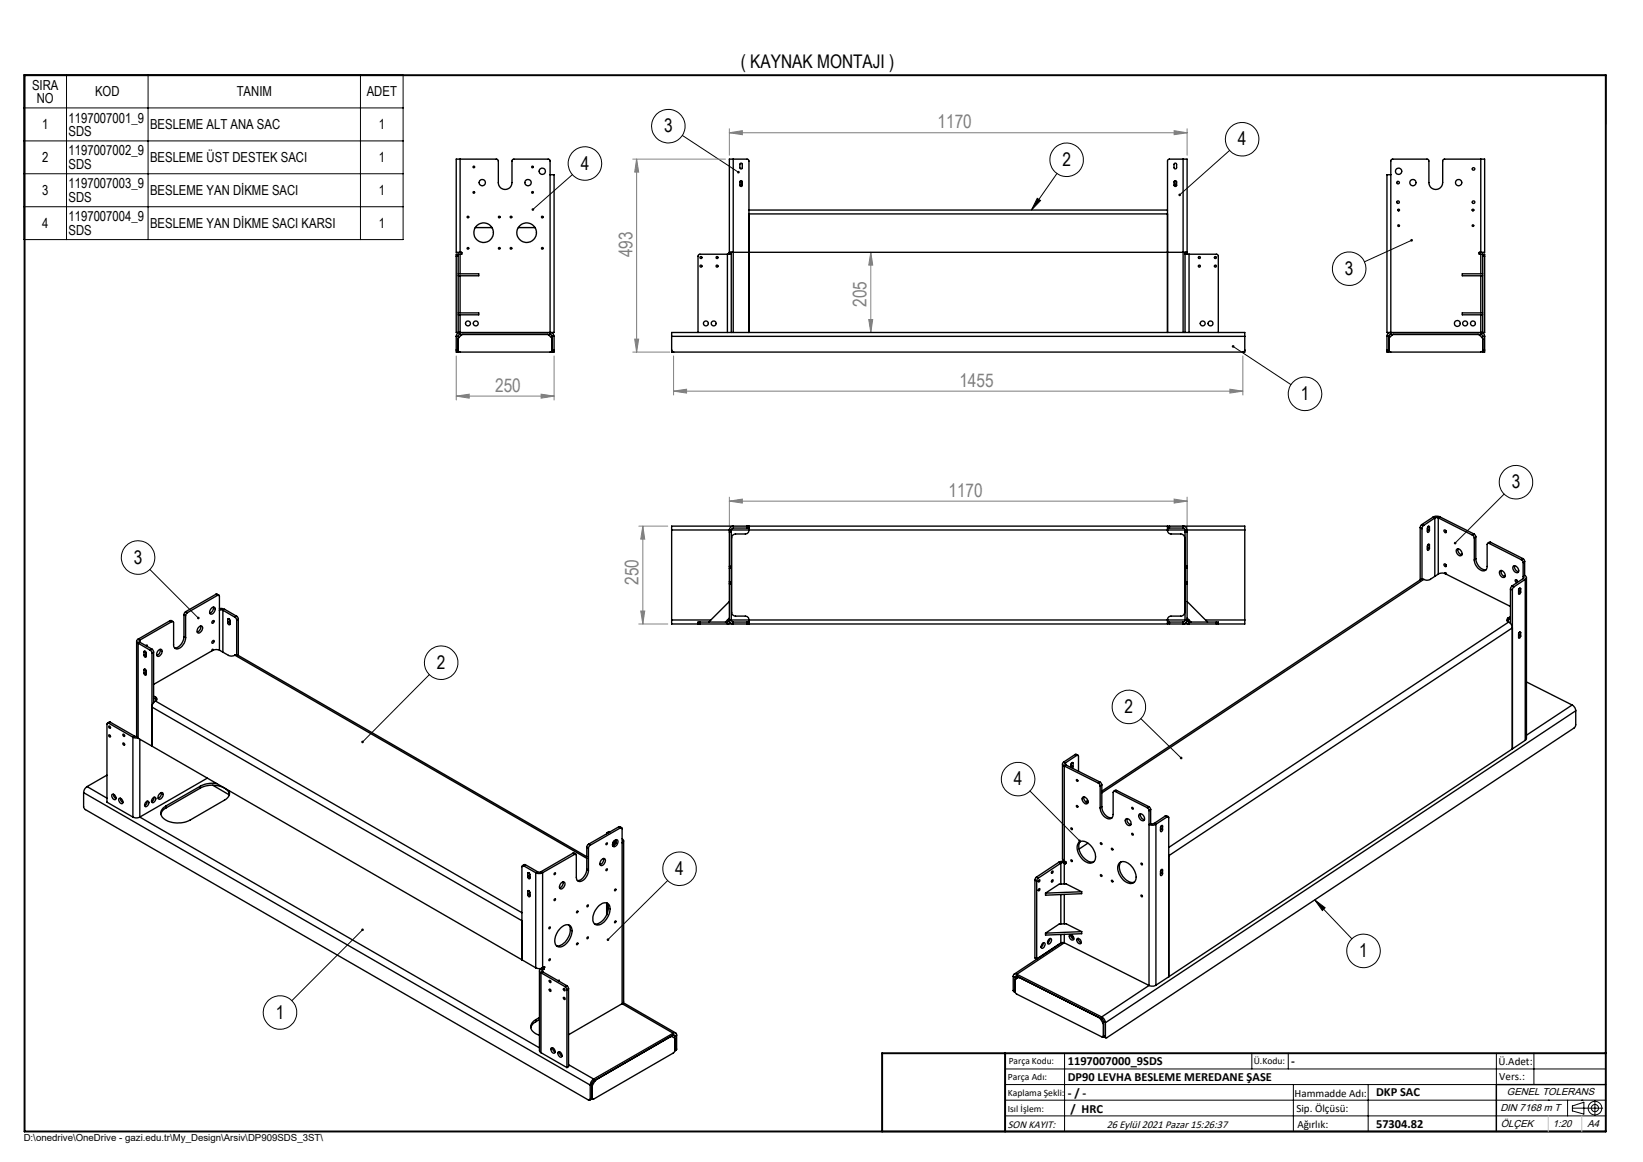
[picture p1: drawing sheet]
<svg xmlns="http://www.w3.org/2000/svg" width="420mm" height="297mm" viewBox="0 0 420 297" stroke-linecap="round" stroke-linejoin="round" font-family="sans-serif">
<g fill="none" stroke="#000" stroke-width=".26">
<path d="M6.1 19.1h96.9v42.1h-96.9zM17 19.1v42.1M37.9 19.1v42.1M92.1 19.1v42.1M350.2 19.2h60.3v12.6M6.1 27.6h96.9M6.1 36h96.9M174.4 34.6l14.4 9.4M314.3 38.4l-12.7 11.4M6.1 44.4h96.9M6.1 52.8h96.9M146.3 44.6l-10.1 8.9"/>
<path d="M265.1 50.7l.9 .6-2.3 2.4zM270.2 44.3l-6.5 9.4M360.9 61.4l-12.1 5.5M315.2 88.5l14.8 9.8M384.5 126.3l-12.5 12.5M38.3 145.6l12.4 12.4M109.7 172.4l-17 17.2M291.6 183.7l10.3 10M263.3 202.2l12.7 12.7M92.7 237.7l-18.1 18.1M170.7 225.1l-15.3 15.1M336.1 230l9.5 10"/>
<path d="M336.1 230l2.6 2-.7 .7zM256.9 273.2h153.6M256.9 277.2h153.6M272.1 269.2v20M320 269.2v4M329.3 269.2v4M330.6 277.2v12M349.7 277.2v12M382.5 269.2v20M392.1 269.2v8M256.9 281.2h153.6M256.9 285.2h153.6"/>
<path d="M395.8 281.2h.1M400.7 281.2v4M402 283.2h7.7M402 282.7l2.9-1v3.1l-2.9-.9zM404.4 281.2h.1M407.7 281.3v3.8"/>
<circle cx="170.8" cy="32.3" r="4.3"/>
<circle cx="317.5" cy="35.6" r="4.3"/>
<circle cx="149.5" cy="41.8" r="4.3"/>
<circle cx="272.7" cy="40.8" r="4.3"/>
<circle cx="344.9" cy="68.7" r="4.3"/>
<circle cx="333.6" cy="100.7" r="4.3"/>
<circle cx="387.5" cy="123.2" r="4.3"/>
<circle cx="35.3" cy="142.5" r="4.3"/>
<circle cx="112.8" cy="169.4" r="4.3"/>
<circle cx="260.3" cy="199.1" r="4.3"/>
<circle cx="288.6" cy="180.7" r="4.3"/>
<circle cx="173.7" cy="222" r="4.3"/>
<circle cx="71.6" cy="258.8" r="4.3"/>
<circle cx="348.5" cy="243" r="4.3"/>
<circle cx="407.7" cy="283.2" r=".93"/>
<circle cx="407.7" cy="283.2" r="1.74"/>
</g>
<g fill="none" stroke="#808080" stroke-width=".26">
<path d="M186.4 33.9l3.4-.5v1zM186.4 32.9v6.8M186.4 33.9h117.1M300.1 33.4l3.4 .5-3.4 .5zM303.5 32.9v6.8M161.7 40.7h23.8M162.7 40.7l.6 3.3h-1.1zM162.7 40.7v49.3M222.6 64.5l.5 3.3h-1zM222.6 64.5v20.5M116.6 91v11.2M141.6 91v11.2"/>
<path d="M161.7 90h9.5M162.2 86.7h1.1l-.6 3.3zM172.2 100l3.3-.5v1zM172.2 91v10M172.2 100h145.5M222.1 81.7h1l-.5 3.3zM314.4 99.5l3.3 .5-3.3 .5zM317.7 91v10M116.6 101.2l3.3-.5v1.1zM116.6 101.2h25M138.3 100.7l3.3 .5-3.3 .6zM163.3 134.5h7.4"/>
<path d="M164.3 134.5l.5 3.3h-1zM164.3 134.5v25M186.4 128.1l3.4-.5v1zM186.4 127.1v7.4M186.4 128.1h117.1M300.1 127.6l3.4 .5-3.4 .5zM303.5 127.1v7.9M163.3 159.5h7.4M163.8 156.2h1l-.5 3.3z"/>
</g>
<path d="M410.5 277.2h-28v12M225.5 289.2h185" fill="none" stroke="#000" stroke-width=".35"/>
<path d="M6.3 19.2h404.2v270h-404.2zM256.9 269.2v20M410.5 269.2h-185v20" fill="none" stroke="#000" stroke-width=".5"/>
<path d="M392.1 281.2h.1M395.8 285.2v4M404.4 285.2v4" fill="none" stroke="#c0c0c0" stroke-width=".26"/>
<path d="M155.2 240v.4l.2-.2-.2 .2a.34 .34 0 0 0 .5 0 .34 .34 0 0 0-.1-.5 .34 .34 0 0 0-.4 .1zM50.5 157.7l-.1 .4 .5 .2-.2-.3 .2 .2 .1-.4zM92.4 237.5a.34 .34 0 0 0 .1 .4 .34 .34 0 0 0 .4 0 .34 .34 0 0 0 0-.5l-.2 .3 .2-.3zM92.4 189.4v.4l.3-.2-.3 .3a.35 .35 0 0 0 .5 0 .35 .35 0 0 0 0-.5 .35 .35 0 0 0-.5 0zM275.7 214.7l.1 .5h.4l-.2-.3 .3 .2-.1-.5zM371.7 138.6v.5l.3-.3-.3 .3a.34 .34 0 0 0 .5 0 .34 .34 0 0 0 0-.5 .34 .34 0 0 0-.5 0zM336.1 230l2.6 2-.7 .7zM301.7 193.5v.5h.5l-.3-.3 .3 .3-.1-.5zM301.3 49.6v.5l.3-.3-.3 .3a.35 .35 0 0 0 .5 0 .35 .35 0 0 0 0-.5 .35 .35 0 0 0-.5 0zM188.6 43.7l-.1 .6h.5l-.2-.3 .3 .2-.1-.5zM314.9 88.4a.33 .33 0 0 0 .2 .5 .33 .33 0 0 0 .4-.4 .33 .33 0 0 0-.5-.2l.2 .2zM265.1 50.7l.9 .6-2.3 2.4zM360.6 61.1a.34 .34 0 0 0 0 .5 .34 .34 0 0 0 .4 .1 .34 .34 0 0 0 .2-.4l-.3 .1 .3-.1-.3-.2zM135.9 53.4l.1 .4 .2-.3-.2 .3a.35 .35 0 0 0 .5 0 .35 .35 0 0 0-.1-.5 .35 .35 0 0 0-.5 .1z" fill="#000"/>
<g fill="#808080">
<path d="M172.2 100l3.3-.5v1zM314.4 99.5l3.3 .5-3.3 .5zM186.4 33.9l3.4-.5v1zM300.1 33.4l3.4 .5-3.4 .5zM186.4 128.1l3.4-.5v1zM300.1 127.6l3.4 .5-3.4 .5z"/>
<path d="M116.6 101.2l3.3-.5v1.1zM138.3 100.7l3.3 .5-3.3 .6z"/>
<path d="M162.2 86.7h1.1l-.6 3.3zM162.7 40.7l.6 3.3h-1.1z"/>
<path d="M163.8 156.2h1l-.5 3.3zM164.3 134.5l.5 3.3h-1z"/>
<path d="M222.6 64.5l.5 3.3h-1zM222.1 81.7h1l-.5 3.3z"/>
</g>
<g fill="none" stroke="#000" stroke-width=".35">
<path d="M117.6 40.7h9.5l.3 .5v5.5a1.75 1.75 0 0 0 1.7 1.7 1.75 1.75 0 0 0 1.8-1.7v-5.6l.2-.4h9.1l.3 .2 .1 44.6M117.6 40.7h-1v23.8h1M117.6 40.7v23.8M121.5 58.2h4.3M132.5 58.2h4.3M140.6 44.7h1v40.3h-1M187.4 40.7h3.6l.5 .4v43.9M187.4 40.7h-1v23.8M187.4 40.7v44.3M189.2 46.3l.3-.1 .3 .2v.9a.32 .32 0 0 1-.4 .4 .32 .32 0 0 1-.3-.4zM189.2 41.8l.3-.1 .3 .2v1a.32 .32 0 0 1-.4 .3 .32 .32 0 0 1-.3-.3zM189.5 46.2v1l-.4 .2"/>
<path d="M191.5 54.7h106.9M191.5 53.7h106.9M300.3 46.2l.4 .1 .1 1a.34 .34 0 0 1-.4 .4 .34 .34 0 0 1-.3-.4v-.8zM300.3 41.7l.4 .1 .1 1.1a.34 .34 0 0 1-.4 .3 .34 .34 0 0 1-.3-.3v-.9zM300.4 46.2v.9l.4 .3M302.4 40.7h-3.6l-.4 .4v43.9M302.4 40.7h1.1v23.8M302.4 40.7v44.3M355.5 44.7h-1v40.3h1M357.3 53.7h.2M357.5 53.7h.3M357.5 53.7v.2"/>
<path d="M376.3 53.7h.4M376.5 53.7v.2M378.5 40.7h-9.5l-.2 .4v5.6a1.76 1.76 0 0 1-1.8 1.7 1.76 1.76 0 0 1-1.7-1.7v-5.6l-.2-.4h-9.2l-.3 .2-.1 44.6M378.5 40.7h1v23.8h-1M378.5 40.7v23.8M116.6 65.5v19.5h.5M116.6 65.5h.5M117.1 65v.5M117.1 65h-.5v.5M117.1 65h.5M117.1 80h5.3v.5h-5.3M117.1 70h5.3v.5h-5.3"/>
<path d="M117.1 65.5v19.5M117.6 64.5h.4l.1 .2-.1 .3h-.4M117.6 65v5M117.6 70.5v9.5M185.9 65h-7l-.4 .3-.1 19.7M185.9 65h1M185.9 65v20M186.4 64.5h117.1M186.4 64.5v.4M186.4 64.5h.5M186.4 64.9h.5M186.4 64.9v.1"/>
<path d="M186.9 64.5v.4M186.9 64.5h.1M186.9 64.9v20.1M302.9 65h1.1M302.9 64.5v.4M302.9 64.5h.1M302.9 64.9v20.1M302.9 64.5h.6M302.9 64.9h.6M303.5 64.5v.4M303.5 64.9v.1M304 65h7l.4 .4v19.6"/>
<path d="M304 65v20M378.5 65h.5M378.5 64.5l-.5 .2 .2 .3h.3M378.5 65v5M378.5 70.5v9.5M379 65v.5M379 65h.5v.5M379 65.5v19.5M379 65.5h.5M379 70h-5.2v.5h5.2M379 80h-5.2v.5h5.2M379.5 65.5v19.5h-.5"/>
<path d="M116.6 89.5v.5h.5v-.5M116.6 86h.5M116.6 89.5h.5M116.6 86v3.5M117.1 85h.5M117.1 89.5l.1 .2 .4 .3h23l.4-.3 .1-.2M117.1 86v3.5M117.6 85.5h-.3l-.2 .5M117.6 85a.96 .96 0 0 0-1 1M117.6 85h23M117.6 85.5h23M117.6 80.5v5"/>
<path d="M118.3 85.5h-.3l-.9 1.2M139.9 85.5l.4 .1 .8 1.1M140.6 85a1.02 1.02 0 0 1 1 1M140.6 85.5h.3l.2 .5M141.1 89.5v.5h.5v-.5M141.1 86h.5M141.1 89.5h.5M141.1 86v3.5M141.6 86v3.5M171.7 89.5l.1 .2 .4 .3M171.7 89.5v.5h146.5v-.5M171.7 86h146.5"/>
<path d="M171.7 86v3.5M185.9 85h1M185.9 85h-14.2v1M186.9 85h116M302.9 85h1.1M304 85h14.2v1M318.2 89.5l-.1 .3-.4 .2M318.2 86v3.5M354.5 89.5v.5h.5v-.5M354.5 86h.5M354.5 86v3.5M354.5 89.5h.5"/>
<path d="M355 89.5l.1 .2 .4 .3h23l.5-.3v-.2M355 86v3.5M355.5 85a.96 .96 0 0 0-1 1M355.5 85.5l-.4 .2-.1 .3M355.5 85h23M355.5 85.5h23M356.2 85.5l-1.1 .9-.1 .3M377.8 85.5l1.1 .9 .1 .3M378.5 85h.5M378.5 85a.96 .96 0 0 1 1 1M378.5 85.5l.5 .2v.3M378.5 80.5v5"/>
<path d="M379 89.5v.5h.5v-.5M379 86h.5M379 86v3.5M379 89.5h.5M379.5 86v3.5M171.7 135.5v23M171.7 135.5h146.5M186.4 136v8.7M186.4 136h.5M186.9 136v8.7M187.4 134.5a1.28 1.28 0 0 0-1 1.5M191 135h-3.6a.8 .8 0 0 0-.5 1"/>
<path d="M191 134.5h.5M191 135h.5M191 134.5h-19.3v1M191 134.5v.5M191.5 135v.3a.97 .97 0 0 1-1 1.2h-2.5a.96 .96 0 0 0-1 1v19a.96 .96 0 0 0 1 1h2.5a1.12 1.12 0 0 1 1 1.5M191.5 134.5v.5M191.5 134.5h107M298.5 135h.4M298.5 134.5h.4M298.5 135v.3a.97 .97 0 0 0 .8 1.2h2.5a1.02 1.02 0 0 1 1.1 1v19a1.02 1.02 0 0 1-1.1 1h-2.5a1.13 1.13 0 0 0-.8 1.5M298.5 134.5v.5M298.9 134.5h19.3v1"/>
<path d="M298.9 134.5v.5M298.9 135h3.5M302.4 135v-.5a1.27 1.27 0 0 1 1.1 1.5M302.4 135a.8 .8 0 0 1 .5 1M302.9 136v8.7M302.9 136h.6M303.5 136v8.7M318.2 135.5v23M363 134.9l.5 .2M363 134.9v13.3M363.4 134.1l-.4 .8M363.4 134.1l.5 .2"/>
<path d="M363.5 135.1v12.9M363.9 134.3l-.4 .8M364.9 135.3v.3M364.9 139.9v.3M364.9 135.3l.5 .2M364.9 134.8v.5M364.9 139.4v.5M364.9 139.9l.5 .2M365.1 134.5l.3 .2M365.1 139.1l.3 .2M365.4 139.3v-.1a.37 .37 0 0 0-.4 0 .37 .37 0 0 0-.1 .4v1a.35 .35 0 0 0 .4-.1 .35 .35 0 0 0 .1-.4M365.4 134.7v-.1a.37 .37 0 0 0-.4 0 .37 .37 0 0 0-.1 .4v1a.35 .35 0 0 0 .4-.1 .35 .35 0 0 0 .1-.4"/>
<path d="M365.4 134.7v.8M365.4 139.3v.8M366.3 132.2l.5 .2M366.3 132.2l-2.9 1.9M366.8 132.4l-2.9 1.9M366.8 132.4v14.9M367.7 132.4h-.9M367.7 132.4l8.7 4.4M367.7 132.4v14.4M368.1 132.1a1.93 1.93 0 0 0-1.8 .1M368.1 132.1l-.4 .3M368.1 132.1l8.7 4.4"/>
<path d="M369.1 135.5a.38 .38 0 0 1 .5 .2 .38 .38 0 0 1-.1 .5l-.4-.4zM369.6 135.6l.1 .1M376.4 136.8l.5 .7M376.8 136.5l.5 .7M376.8 136.5l-.4 .3M376.9 137.5v5.6M377.3 137.2l-.4 .3M377.3 137.2v5.6M380.6 138.9h-.3l-.1 .3v5.6a1.07 1.07 0 0 1-.7 1.1 1.07 1.07 0 0 1-1.2-.3 3.1 3.1 0 0 1-1.4-2.5M380.6 138.9l8.3 4.1M381 138.6l-.7 .3M381 138.6l-.4 .3"/>
<path d="M381 138.6l8.3 4.2M43.5 158.6h.3l.4 .3M43.5 158.6l-8.2 4.8M43.5 158.6l.4 .3M43.9 158.9h.3l.2 .3v5.6a.99 .99 0 0 0 .6 1 .99 .99 0 0 0 1.1-.3l.3-.2a3.2 3.2 0 0 0 1-2.3M43.9 158.9l-8.2 4.7M47 157.1l.4 .3M47 157.1v5.6M47.4 156.3l-.4 .8M47.4 157.4v5.6M47.4 156.3l.5 .3M47.9 156.6l-.5 .8"/>
<path d="M51.3 160a1.37 1.37 0 0 1-.9 1.5M54 155.5a.54 .54 0 0 1 .8-.3 .54 .54 0 0 1 .2 .8 .83 .83 0 0 1-.5 .8 .83 .83 0 0 1-.9-.1l.1-.7zM54.3 158.7l.2-.1a.34 .34 0 0 1 .2 .5 .34 .34 0 0 1-.5 .1zM54.5 155.2a1.45 1.45 0 0 1-.9 1.5M55.2 151.9l.2-.1 .6 .3M55.2 151.9l.4 .2M55.2 151.9l-7.8 4.4M55.6 152.1h.4l.1 .3v13.8M55.6 152.1l-7.7 4.5M56.1 156h.9M56.1 155.5l1.3 .2 3.1 1.8M57 156l3 1.8"/>
<path d="M57 156v10.7M58.2 158.3v-.1a.38 .38 0 0 1 .5 0 .38 .38 0 0 1 .1 .4v1a.38 .38 0 0 1-.5 0 .38 .38 0 0 1-.1-.4M58.2 158.3v.9M58.5 158.1l-.3 .2M58.7 158.9l.1 .4M58.7 158.9l-.5 .3M58.7 158.3v.6M60 157.8l.5 .7M60.5 157.5l.4 .8M60.5 158.5v8.8M60.5 157.5l-.5 .3M60.9 158.3l-.4 .2"/>
<path d="M60.9 158.3v9.2M171.7 158.5v1h6.7M171.7 158.5h10M178.4 159.5h.5M178.9 159h-.5v.5M178.9 159.5h12.1M178.9 159h7M178.9 159v.5M185.9 159v.5l.8-.4M185.9 158.5h118.1M186.4 144.7v.5M186.4 148.7v.5"/>
<path d="M186.4 158.5a1.02 1.02 0 0 0 1 1v-.5M186.4 145.2v3.5M186.4 158.5v.2l-.5 .3M186.4 149.2v9.3M186.4 144.7h.5M186.4 145.2h.5M186.4 149.2h.5M186.4 148.7h.5M186.4 153.7l-5.2 5.3M186.4 158l-.9 1M186.9 144.7v.5M186.9 148.7v.5"/>
<path d="M186.9 149.2v9.3l.2 .3 .3 .2M186.9 145.2v3.5M187.4 159h3.6M191 159h.5M191 159.5h.5M191 159v.5M191.5 159v.5M191.5 159.5h107M298.5 159.5h.4M298.5 159h.4M298.5 159v.5M298.9 159.5h12"/>
<path d="M298.9 159v.5M298.9 159h3.5M302.9 144.7v.5M302.9 148.7v.5M302.9 149.2v9.4l-.5 .4M302.9 145.2v3.5M302.9 144.7h.6M302.9 145.2h.6M302.9 149.2h.6M302.9 148.7h.6M303.5 144.7v.5M303.5 148.7v.5"/>
<path d="M303.5 158.5a1.09 1.09 0 0 1-1.1 1v-.5M303.5 145.2v3.5M303.5 158.5v.2l.5 .3M303.5 149.2v9.3M303.5 158l.9 1M303.5 153.7l5.2 5.3M304 159v.5l-.8-.4M304 159h6.9M308.2 158.5h10M310.9 159h.5v.5M310.9 159.5h.5M310.9 159v.5"/>
<path d="M318.2 158.5v1h-6.8M364 148.1h.1a1.59 1.59 0 0 0 1.6 0l2-1.4a1.95 1.95 0 0 1 1.8-.1l16.6 8.4M364 148.1h-.7l-81.6 54.1M364 148.1l-82.3 54.6M369.1 144.2a.38 .38 0 0 1 .5 .2 .38 .38 0 0 1-.1 .4l-.4-.3zM369.4 146.6v-.1a.25 .25 0 0 1 .3 0 .25 .25 0 0 1 0 .3M369.6 144.3l.1 .1M372.4 140.4a1.02 1.02 0 0 1 1.1 .4 1.02 1.02 0 0 1 0 1.2 1.16 1.16 0 0 1-1.1-1.6zM372.7 140.3a1.32 1.32 0 0 0 1 1.5M377.3 142.8a2.75 2.75 0 0 0 2.6 2.8M377.3 142.8l-.4 .3M383.5 145.9a1.1 1.1 0 0 1 1.1 .5 1.1 1.1 0 0 1-.1 1.2 1.16 1.16 0 0 1-1-1.7z"/>
<path d="M383.7 145.8a1.39 1.39 0 0 0 1 1.6M385.4 158a.54 .54 0 0 0-.2 .6 .54 .54 0 0 0 .5 .4M385.4 158.5l-.1 .2M385.4 158v.5M385.7 159a1.87 1.87 0 0 1 .9 1.5l-87.8 58.2M385.7 159l-86.9 57.6M386.1 157.6l-.7 .4M386.1 158.1l-.7 .4M386.1 150.6l.5 .2M386.1 150.6v8.7M386.5 149.8l-.4 .8M386.5 149.8l.5 .2"/>
<path d="M386.6 150.8v40.6M386.8 144.7a1.04 1.04 0 0 1 1.2 .4 1.04 1.04 0 0 1-.1 1.3 1.2 1.2 0 0 1-1.1-1.7zM387 150l-.4 .8M387.2 144.6l-.1 .1a1.34 1.34 0 0 0 1.1 1.4M387.3 148.2a.36 .36 0 0 1 .5 .2 .36 .36 0 0 1-.1 .5l-.4-.3zM387.8 148.3v.1M388.2 151.1v.3M388.2 151.1l.5 .2M388.2 150.6v.5M388.4 150.4l.3 .1M388.7 150.5v-.1a.35 .35 0 0 0-.4 0 .35 .35 0 0 0-.1 .4v1a.37 .37 0 0 0 .4 0 .37 .37 0 0 0 .1-.5M388.7 150.5v.8"/>
<path d="M388.9 143l.5 .8M389.3 142.8l.3 .3 .1 .4M389.3 142.8l-.4 .2M389.4 143.8v4.1M389.7 147.1l-.3 .3 .2 .2-.1 .2-3 2M389.7 147.1a.54 .54 0 0 1 .5 .4 .54 .54 0 0 1-.3 .6M389.7 143.5l-.3 .3M389.7 143.5v3.6M389.9 148.1v41.1M389.9 148.1l-2.9 1.9M390.2 147.6v41.2l-.3 .4M34.9 163.9v24.3l.4 .5"/>
<path d="M35.3 163.4a.53 .53 0 0 0-.4 .5 .53 .53 0 0 0 .4 .5M35.3 164.4v24.3M35.3 164.4l3.1 1.8M35.3 163.4l.4 .2M35.7 163.6l-.1 .2 .1 .3M35.7 164.1l-.4 .3M35.7 164.1l3.1 1.8M35.7 163.6v.5M36.8 171.2v-.1a.38 .38 0 0 1 .4 0 .38 .38 0 0 1 .2 .4v1a.4 .4 0 0 1-.5 0 .4 .4 0 0 1-.1-.5M36.8 166.6v-.1a.38 .38 0 0 1 .4 0 .38 .38 0 0 1 .2 .4v1a.37 .37 0 0 1-.5 0 .37 .37 0 0 1-.1-.4M36.8 166.6v.9M36.8 171.2v.8"/>
<path d="M37.1 166.4l-.3 .2M37.1 171l-.3 .2M37.2 167.2l.2 .4M37.2 171.8l.2 .4M37.2 167.2l-.4 .3M37.2 166.6v.6M37.2 171.2v.6M37.2 171.8l-.4 .2M37.3 165a.23 .23 0 0 1 .3-.1 .23 .23 0 0 1 0 .3M38.4 166.2l.4 .7M38.8 165.9l.5 .8M38.8 166.9v23.8"/>
<path d="M38.8 165.9l-.4 .3M39.3 177.9l.5 .3M39.3 178.4l.5 .3M39.3 166.7l-.5 .2M39.3 166.7v12.9M39.7 179.2a1.91 1.91 0 0 0-.9 1.5l94.6 54.6M39.7 179.2l93.7 54.1M39.8 178.2a.5 .5 0 0 1 .3 .5 .5 .5 0 0 1-.4 .5M39.8 178.7l.2 .2M39.8 178.2v.5M40.5 166.3a.55 .55 0 0 1 .8-.3 .55 .55 0 0 1 .1 .8 .81 .81 0 0 1-.4 .8 .81 .81 0 0 1-.9-.1v-.5zM41 166v.1a1.38 1.38 0 0 1-.9 1.4"/>
<path d="M47 162.7a2.96 2.96 0 0 1-2.4 2.9M47 162.7l.4 .3M50.7 160.4a.61 .61 0 0 1 .9-.3 .61 .61 0 0 1 0 1 .87 .87 0 0 1-1.1 .6l-.1-.7zM54.3 163.8l.2-.1a.35 .35 0 0 1 .2 .5 .35 .35 0 0 1-.5 .1zM54.5 166.2v-.1a.23 .23 0 0 0-.3-.1 .23 .23 0 0 0 0 .4M60 167.5a1.59 1.59 0 0 1-1.6 0l-2.2-1.3a1.94 1.94 0 0 0-1.8 0l-15.1 8.7M60 167.5l.7-.1 89.3 51.6M60 167.5l90 51.9M388.2 162.3v.3M388.2 161.8v.5M388.2 162.3l.5 .3M388.4 161.6l.3 .1"/>
<path d="M388.7 161.7v-.1a.37 .37 0 0 0-.4 .1 .37 .37 0 0 0-.1 .4v.9a.36 .36 0 0 0 .4 0 .36 .36 0 0 0 .1-.4M388.7 161.7v.9M390.2 174.3l11.7 5.9M27.3 198.1l-5 2.9M27.8 184.9l-.3-.1-.2 .2v20l6.7 3.8M27.8 187.9h.2l.3 .3a.3 .3 0 0 1-.5 .1 .3 .3 0 0 1 0-.4zM27.8 185.6a.27 .27 0 0 1 .4 .1 .27 .27 0 0 1-.3 .4zM27.8 184.9l6.2 3.5M28.2 184.6l-.2-.1-.5 .3M28.2 184.6l-.4 .3M28.2 184.6l6.2 3.6M31.4 187.7h.2a.27 .27 0 0 1 .3 .2 .27 .27 0 0 1-.3 .3z"/>
<path d="M34 188.4l1.2 .2M34 188.4v20.4M34.4 188.2l.6 .1M34.4 188.2l-.4 .2M35.3 188.7l3.5 2M35.7 188.9v19.9M38.8 190.7l98.1 56.7M53 198.9l-17.3 9.9M271.6 195.2v24.4l.5 .5M271.9 194.8a.54 .54 0 0 0-.3 .5 .54 .54 0 0 0 .5 .5M271.9 194.8l.5 .2M272.1 195.8v24.3"/>
<path d="M272.1 195.8l8.7 4.4M272.4 195l-.2 .3 .3 .2M272.4 195v.5M272.5 195.5l8.7 4.4M272.5 195.5l-.4 .3M273.8 195.7v.3M273.8 195.7l.5 .2M273.8 195.2v.5M274 194.9l.3 .2M274.3 195.9l-.2 .5M274.3 195.1v-.1a.4 .4 0 0 0-.5 .4v.8M274.3 195.1v.8"/>
<path d="M274.8 192.9l.8 .1M274.8 192.9l-2.9 1.9M274.8 192.9l.5 .2M275.3 193.1h.3l.1 .2v3.8M275.3 193.1l-2.9 1.9M281.2 199.9l.5 .7M281.2 199.9l-.4 .3M386.6 191.4l-87.8 58.3M389.9 189.2l-3.3 2.2M401.9 180.2a1.73 1.73 0 0 1 .9 1.5M401.9 180.2l-11.7 7.7M402.8 181.7v3.6l-.4 .8-119.4 79.1-.3 .1-.1-.3"/>
<path d="M402.8 181.7l-120.2 79.7M21.4 202.6v3.7l.4 .6 128.6 74.3h.4l.1-.3M21.4 202.6l129.5 74.8M22.3 201a1.91 1.91 0 0 0-.9 1.6M22.3 201l5 3M28.6 203.1a.8 .8 0 0 1 .9 .3 .8 .8 0 0 1-.1 1 1 1 0 0 1-.8-1.3zM29 203l.1 .6 .6 .5M30.4 204.1a.8 .8 0 0 1 .9 .4 .8 .8 0 0 1-.1 .9 1.01 1.01 0 0 1-.8-1.3zM30.8 204a1.06 1.06 0 0 0 .6 1.1M34 208.8a1.94 1.94 0 0 0 1.7 0M35.7 208.8l102.2 59M37.4 204.9a.46 .46 0 0 1 .7 .1 .46 .46 0 0 1-.2 .7 .53 .53 0 0 1-.4 .4 .53 .53 0 0 1-.5-.2l.1-.6z"/>
<path d="M37.6 204.8a1.06 1.06 0 0 1-.6 1.1M39.1 204a.47 .47 0 0 1 .7-.1 .47 .47 0 0 1-.1 .7 .53 .53 0 0 1-.4 .5 .53 .53 0 0 1-.6-.2zM39.4 203.8a1.06 1.06 0 0 1-.7 1.1M41 202.7a.49 .49 0 0 1 .7 0 .49 .49 0 0 1 0 .7 .76 .76 0 0 1-.4 .7 .76 .76 0 0 1-.9-.1 1.23 1.23 0 0 1 .6-1.3zM41.2 202.6l.1 .3a1.36 1.36 0 0 1-.9 1.1M42.4 206.5l-.8 .6-.5 1M42.4 206v.5M51.2 201.4a6.1 6.1 0 0 1 7.3 1l.2 .6M51.2 200.9l-8.8 5.1M51.2 200.9v.5M51.2 201.4l-8.8 5.1M54.4 200.7l4.2 2.5"/>
<path d="M55.4 200.3h-.1a6.7 6.7 0 0 0-4.1 .6M58.6 202.1a1.93 1.93 0 0 1-1.2 2.4l-8.8 5.1a6.4 6.4 0 0 1-7.1-.7 1.86 1.86 0 0 1 .9-2.9M146.4 218.1l.4-.1 .4 .3M146.4 218.1l-8.1 4.7M146.4 218.1l.5 .3M146.9 218.4h.4v5.8a1.06 1.06 0 0 0 .8 1.1 1.06 1.06 0 0 0 1.2-.5l.2-.2a3.5 3.5 0 0 0 .9-2.2M146.9 218.4l-8.2 4.7M150 216.6l.4 .2M150 216.6v5.6M150.4 215.8l-.4 .8M150.4 216.8v5.6M150.4 215.8l.5 .2"/>
<path d="M150.9 216l-.5 .8M153.7 219.8a.58 .58 0 0 1 .9-.3 .58 .58 0 0 1 .1 .9 .73 .73 0 0 1-.5 .7 .73 .73 0 0 1-.8-.2zM154.3 219.4a1.37 1.37 0 0 1-.9 1.6M155.5 212.9l-.3-.1-.1 .3M156 212.6l-.3-.1-.5 .3M156.8 215.2v.9M157 215a.57 .57 0 0 1 .8-.3 .57 .57 0 0 1 .1 .9 .72 .72 0 0 1-.5 .7 .72 .72 0 0 1-.8-.2v-.6zM157 215l.3 .5M157.1 215l-.3 .2M157.1 215.9l-.3 .2M157.2 215.2v.6M157.3 215.5h.1"/>
<path d="M157.5 214.6v.1a1.4 1.4 0 0 1-.9 1.5M158.2 211.3h.2l.5 .3M158.2 211.3l.4 .3M158.2 211.3l-7.8 4.5M158.6 211.6l.3-.1 .1 .2v44.8M158.6 211.6l-7.7 4.4M159 214.4a.53 .53 0 0 1 .4 .5 .53 .53 0 0 1-.4 .5M159.4 214.9v41.1l-.4 .5M273.8 219.8l.3 .1v.3h-.2zM275.7 215.5a1.99 1.99 0 0 1 2.9 .4 3.5 3.5 0 0 1 1 4.3 2.05 2.05 0 0 1-2.9-.6 3.6 3.6 0 0 1-1-4.1zM276.2 215.1a3.8 3.8 0 0 0 2 5l.8 .2 .6-.1M276.8 203.8a1.05 1.05 0 0 1 1.1 .4 1.05 1.05 0 0 1-.1 1.3 1.18 1.18 0 0 1-1-1.7z"/>
<path d="M277.1 203.7a1.37 1.37 0 0 0 1 1.5M278.1 204.6l-.6 .3M278.1 215.5l-2.3 1.5M278.1 205l-.2 .2M280.8 200.2l.4 .7M281.2 200.9v5.6M281.3 215.4l.3 .1v.3h-.2zM281.7 206.2a2.76 2.76 0 0 0 2.6 2.8M281.7 200.6l-.5 .3M281.7 206.2l-.5 .3M281.7 200.6v5.6M285 202.3l-.4 .2v5.7a1.15 1.15 0 0 1-.9 1.1 1.15 1.15 0 0 1-1.3-.5 3.5 3.5 0 0 1-1.2-2.3"/>
<path d="M285 202.3l8.3 4.1M285.4 202h-.2l-.5 .3M285.4 202l-.4 .3M285.4 202l8.3 4.2M287.8 209.3a1.01 1.01 0 0 1 1.1 .5 1.01 1.01 0 0 1-.1 1.2 1.17 1.17 0 0 1-1-1.7zM288.1 209.2a1.26 1.26 0 0 0 1 1.5M289.3 206.4h.3l.1 .3a.24 .24 0 0 1-.3 0 .24 .24 0 0 1-.1-.3zM289.3 213h.3v.4h-.2zM291.3 208.1a1.04 1.04 0 0 1 1.1 .5 1.04 1.04 0 0 1-.1 1.2 1.21 1.21 0 0 1-1-1.7zM291.5 208a1.32 1.32 0 0 0 1.1 1.5M293.3 206.4l.4 .8M293.7 206.2l.4 .7"/>
<path d="M293.7 206.2l-.4 .2M293.7 207.2v44.7M294.1 210.5l-.4 .2a1.93 1.93 0 0 0 1.8 0M294.1 206.9l-.4 .3M294.1 206.9v3.6M295 210.5h-.9M295 210.5l.5 .2M295.5 210.7v41.1M296.7 211.8v.3M296.7 211.8l.5 .2M296.7 211.3v.5M296.9 211l.3 .2"/>
<path d="M297.2 211.2v-.1a.37 .37 0 0 0-.4 0 .37 .37 0 0 0-.1 .4v1a.35 .35 0 0 0 .4-.1 .35 .35 0 0 0 .1-.4M297.2 211.2v.8M297.9 208.6l.3-.1 .5 .2M297.9 208.6l-2.9 1.9M297.9 208.6l.5 .2M298.4 208.8l.2-.1 .2 .2v40.8M298.4 208.8l-2.9 1.9M133.8 221.3l-.2-.1-.2 .2v23.9M133.8 221.3l3.1 1.8M134.3 221l-.7 .3M134.3 221l3.1 1.8M134.3 221l-.5 .3"/>
<path d="M134.9 227.8a.3 .3 0 0 1 .4-.1 .3 .3 0 0 1 .2 .3v1.1a.38 .38 0 0 1-.5 0 .38 .38 0 0 1-.1-.4M134.9 223.2a.32 .32 0 0 1 .5-.1 .32 .32 0 0 1 .1 .5v.8a.32 .32 0 0 1-.5 .2 .32 .32 0 0 1-.1-.5M134.9 223.2v.9M134.9 227.8v.9M135.2 223.1l-.3 .1M135.2 227.7l-.3 .1M135.3 223.8l.2 .4M135.3 228.5l.2 .3M135.3 223.8l-.4 .3M135.3 223.2v.6M135.3 227.8v.7M135.3 228.5l-.4 .2"/>
<path d="M136.9 223.1a1.94 1.94 0 0 0 1.8 0M136.9 223.1v24.3M137.4 222.8h.9M137.4 222.8l-.5 .3M138.3 222.8l.4 .3M138.7 223.1v24.3M143.3 237.2a1.67 1.67 0 0 1 2.7-.3 4.2 4.2 0 0 1-2.9 5.1 1.56 1.56 0 0 1-1.2-2.3l.7-1.7zM143.4 225.8a.58 .58 0 0 1 .8-.3 .58 .58 0 0 1 .1 .9 .73 .73 0 0 1-.4 .7 .73 .73 0 0 1-.9-.2zM143.9 225.4l.1 .1a1.53 1.53 0 0 1-.9 1.5M145.3 236.4a3.6 3.6 0 0 1-1.2 4.6 2.22 2.22 0 0 1-1.9 .8M150 222.2a3.1 3.1 0 0 1-2.4 2.9M150 222.2l.4 .2"/>
<path d="M150.1 239.6l.3-.1-.3 .5zM153 231.6a1.82 1.82 0 0 1 2.6-.5 4.1 4.1 0 0 1-1.8 5 1.38 1.38 0 0 1-1.7 .2 1.38 1.38 0 0 1-.5-1.6 4.8 4.8 0 0 1 1.4-3.1zM153.4 220.9l.1 .1M155.1 233.9v-3.1a3.7 3.7 0 0 1-1.2 4.6 2.22 2.22 0 0 1-1.9 .7M157.3 235.4l.2 .1-.3 .4zM264.5 225l.5 .2M264.5 225v19.9l.5 .2M264.9 224.2l-.4 .8M264.9 224.2l.5 .2M265 225.2v19.9M265.4 224.4l-.4 .8M265.5 227.2h.3a.27 .27 0 0 1-.1 .4 .27 .27 0 0 1-.3-.1z"/>
<path d="M265.5 225l.3-.1-.3 .6-.1-.2zM268.2 240a.4 .4 0 0 1 .6 0 .4 .4 0 0 1-.1 .6 .65 .65 0 0 1-.9 .6v-.6zM268.3 239.9l-.1 .6-.4 .5M268.9 225l.2-.1a.27 .27 0 0 1 .1 .3 .27 .27 0 0 1-.4 .1zM270.7 220.4a2.02 2.02 0 0 1 1.7-.1l-.3 .3M270.7 220.4l.5 .2M270.7 220.4l-5.8 3.8M271.2 220.6l-5.8 3.8M271.2 220.6v5.4M271.2 228.7v7.5M271.2 238.9v2.1M272.1 220.1l.4 .4-.1 .2"/>
<path d="M272.1 220.6l-.6-.1-.3 .1M272.1 220.6l.3 .2M272.1 220.6v5.4M272.1 228.6v7.5M272.1 238.8v2.2M272.4 220.7v.1M272.5 220.7h-.1M273.5 238.9a.83 .83 0 0 1 .8 .4 .83 .83 0 0 1-.1 1 .92 .92 0 0 1-.7-1.4zM273.8 238.9a1.1 1.1 0 0 0 .7 1.1M274.1 239.1l-.3 .2M274.4 239.4l-.4 .3M275.4 239.9a.83 .83 0 0 1 .8 .4 .83 .83 0 0 1 0 .9 .92 .92 0 0 1-.8-1.3z"/>
<path d="M275.7 239.9l-.1 .1a1.11 1.11 0 0 0 .8 .9M276.5 227.9l-4-2-1.7 .1-3.5 2.3M276.5 227.9l-9.2 .4M276.5 227.9v.5l-9.2 .4v-.5M276.5 238.1v.6l-9.2 .3v-.5M276.5 238.1l-4-2-1.7 .1-3.5 2.3M276.5 238.1l-9.2 .4M284.2 225l.3 .3a.24 .24 0 0 1-.3 0 .24 .24 0 0 1 0-.3zM286 220.7a2.1 2.1 0 0 1 3.2 .7 3.2 3.2 0 0 1 .6 4.2 2.9 2.9 0 0 1-3.6-2 2.88 2.88 0 0 1-.2-2.9zM286.6 220.3a3.7 3.7 0 0 0 1.9 5l.9 .3 .6-.1M291.7 220.7h.2l.1 .3-.3-.1zM296.7 223v.3"/>
<path d="M296.7 222.5v.5M296.7 223l.5 .3M296.9 222.2l.3 .2M297.2 222.4v-.1a.4 .4 0 0 0-.5 .4v1a.37 .37 0 0 0 .4 0 .37 .37 0 0 0 .1-.4M297.2 222.4v.9M136.9 247.4a1.94 1.94 0 0 0 1.8 0M137.9 248.1v20.4l.4 .6M138.3 247.6a.53 .53 0 0 0-.4 .5 .53 .53 0 0 0 .4 .5M138.3 248.6v20.5M138.3 248.6l6.2 3.6M138.3 247.6l.4 .3M138.6 247.4h.1"/>
<path d="M138.6 247.4l-.3 .2M138.6 247.4l.4 .2M138.6 247.4l.4 .3M138.7 247.9l-.2 .2 .2 .3M138.7 247.9v.5M138.7 248.4l6.2 3.6M138.7 248.4l-.4 .2M139 247.2l.2 .2-.2 .2M139 247.2h.1M139 247.7l-.3 .2M139 247.6v.1M139 247.2l-.3 .2"/>
<path d="M140.4 245.2h.3l-.3 .4zM142.7 250.7l.2-.2v.3M144.1 254.9h.1a.26 .26 0 0 1 .3 .3 .26 .26 0 0 1-.3 .2zM144.1 252.7h.1a.33 .33 0 0 1 .3 .2 .33 .33 0 0 1-.2 .4l-.2-.3zM144.5 252.2l.4 .8M144.9 252l.4 .7M144.9 253v19.9M144.9 252l-.4 .2M145.3 252.7l-.4 .3M145.3 252.7v19.9l-.4 .3M147.4 241.2l.2-.2a.2 .2 0 0 1 .1 .3 .2 .2 0 0 1-.3 0zM159 256.5l-13.7 8"/>
<path d="M159 256.5l13.1 7.6M159.3 256.3l13.4 7.7M259 253.1l.1 .3 .4 .2M259 253.1l.5 .3 .4 .7 21.7 10.9h.4l.1-.2M259 249.6l.5 .2M259 249.6v3.5M259.5 249.8v3.6M259.6 250.2l-.1 .3M259.9 249.5l-.4 .3M259.9 249a.57 .57 0 0 0-.6 0 .57 .57 0 0 0-.3 .6M259.9 249.5l-.4 .1v.2M259.9 249l21.7 10.9"/>
<path d="M259.9 249.5l21.7 10.9M259.9 249v.5M260 250l-.4 .2M260.3 249.8l.3 .1M260.3 249.8l-.7 .4M260.3 249.8l-.3 .2M266.5 241.2a.4 .4 0 0 1 .6-.2 .4 .4 0 0 1 0 .6 .55 .55 0 0 1-.3 .7 .55 .55 0 0 1-.7-.2zM266.7 241l-.1 .6-.5 .5M271.2 241l-6.2 4.1M271.4 240.9l-12.1 8.1M272.1 241h-.9M272.1 241l21.6 10.9"/>
<path d="M272.1 241l-12.2 8M281.6 259.9a1.87 1.87 0 0 1 1 1.5M281.6 259.9v.5M293.7 251.9l-12.1 8M295.5 251.8a1.93 1.93 0 0 1-1.8 .1M298.8 249.7l-3.3 2.1M136.9 260.6a1.92 1.92 0 0 0-1.2 1.9 1.92 1.92 0 0 0 1.4 1.8l.8 .3M136.9 261.2l-.7 .6-.5 .9M136.9 260.6v.6M137.9 260.1l-1 .5M137.9 260.6l-1 .6M138.3 269.1l6.6 3.8"/>
<path d="M140.9 267.9a.8 .8 0 0 1 .9 .3 .8 .8 0 0 1-.1 1 1 1 0 0 1-.8-1.3zM141.3 267.8l.1 .6 .5 .5M142.7 268.9a.8 .8 0 0 1 .8 .4 .8 .8 0 0 1-.1 .9l-.3-.1a1.1 1.1 0 0 1-.4-1.2zM143.1 268.8a1.06 1.06 0 0 0 .6 1.1M145.3 272.1l6.5 3.7M150.9 277.4v3.5M151.3 277.1l-.4 .3M151.3 277.1v3.6M151.3 277.3l.1 .1M151.4 277.4l-.1 .4M151.8 275.8a1.91 1.91 0 0 0-.9 1.6M151.8 276.3l-.5 .8"/>
<path d="M151.8 275.8v.5M151.9 276.2l.2 .1M152.1 276.3l-.7 1.1M152.4 276l-.3 .3M171.4 264.9h.4M171.6 264.8l.2 .1M171.8 264.9l.6 .4 .1 .3M172.1 264.1a.53 .53 0 0 1 .6-.1 .53 .53 0 0 1 .3 .6M172.1 264.6l.3-.1 .1 .3M172.1 264.1l-20.3 11.7M172.1 264.1v.5M172.1 264.6l-20.3 11.7"/>
<path d="M172.1 264.6l.4 .2M172.5 268.4l-.3 .7-20.4 11.8h-.4l-.1-.2M172.5 264.8v3.6M173 268.1l-.5 .5M173 264.6l-.5 .2M173 264.6v3.5M173 268.1l-.5 .3M281 260.1l.3 .3M281.3 260.4l.6 1.1M281.4 260.3l-.1 .1M281.6 260.4l.5 .8M281.9 261.5l.2 .4"/>
<path d="M282.1 264.8l.6 .5M282.1 261.2l.5 .2M282.1 264.8l.5 .2M282.1 261.2v3.6M282.1 261.4l-.2 .1M282.1 264.9l-.1 .1M282.6 261.4v3.6M151.3 280.8l.1 .1M151.3 280.7l-.1 .2-.5 .3M151.3 280.7l-.4 .2"/>
<circle cx="119.6" cy="55.5" r=".21"/>
<circle cx="121.1" cy="42.7" r=".21"/>
<circle cx="121.1" cy="49.2" r=".2"/>
<circle cx="123.3" cy="46.7" r=".8"/>
<circle cx="123.6" cy="59.5" r="2.49"/>
<circle cx="127.6" cy="55.5" r=".22"/>
<circle cx="130.6" cy="55.5" r=".22"/>
<circle cx="134.6" cy="59.5" r="2.5"/>
<circle cx="135" cy="46.7" r=".81"/>
<circle cx="136.1" cy="42.7" r=".22"/>
<circle cx="136.1" cy="49.2" r=".22"/>
<circle cx="138.6" cy="55.5" r=".21"/>
<circle cx="138.6" cy="43.8" r=".8"/>
<circle cx="357.4" cy="46.7" r=".33"/>
<circle cx="357.4" cy="51.7" r=".34"/>
<circle cx="357.5" cy="43.8" r=".8"/>
<circle cx="357.5" cy="53.7" r=".22"/>
<circle cx="357.5" cy="57.7" r=".22"/>
<circle cx="361.2" cy="46.7" r=".81"/>
<circle cx="372.9" cy="46.7" r=".8"/>
<circle cx="376.5" cy="53.7" r=".21"/>
<circle cx="376.5" cy="57.7" r=".21"/>
<circle cx="376.7" cy="43.2" r=".33"/>
<circle cx="376.7" cy="51.7" r=".34"/>
<circle cx="119.6" cy="63.5" r=".21"/>
<circle cx="127.6" cy="63.5" r=".21"/>
<circle cx="130.6" cy="63.5" r=".21"/>
<circle cx="138.6" cy="63.5" r=".21"/>
<circle cx="179.2" cy="65.8" r=".26"/>
<circle cx="179.2" cy="68" r=".26"/>
<circle cx="183.3" cy="65.8" r=".26"/>
<circle cx="183.3" cy="68" r=".26"/>
<circle cx="306.6" cy="68" r=".25"/>
<circle cx="306.6" cy="65.8" r=".25"/>
<circle cx="310.7" cy="68" r=".26"/>
<circle cx="310.7" cy="65.8" r=".26"/>
<circle cx="119.6" cy="82.7" r=".63"/>
<circle cx="121.6" cy="82.7" r=".63"/>
<circle cx="180.5" cy="82.7" r=".63"/>
<circle cx="182.4" cy="82.7" r=".62"/>
<circle cx="307.4" cy="82.7" r=".63"/>
<circle cx="309.4" cy="82.7" r=".63"/>
<circle cx="372.5" cy="82.7" r=".74"/>
<circle cx="374.5" cy="82.7" r=".62"/>
<circle cx="376.5" cy="82.7" r=".63"/>
<circle cx="31.7" cy="190.1" r=".26"/>
<circle cx="275.4" cy="199.4" r=".22"/>
<circle cx="155.1" cy="215.7" r=".23"/>
<circle cx="274" cy="211.8" r=".22"/>
<circle cx="275.4" cy="206.1" r=".22"/>
<circle cx="284.3" cy="217" r=".22"/>
<circle cx="140.5" cy="237.2" r=".23"/>
<circle cx="141.8" cy="230" r=".23"/>
<circle cx="141.8" cy="223.4" r=".23"/>
<circle cx="147.6" cy="233.1" r=".23"/>
<circle cx="150.2" cy="231.6" r=".24"/>
<circle cx="155.1" cy="222.4" r=".23"/>
<circle cx="157.3" cy="227.5" r=".23"/>
<circle cx="269" cy="222.9" r=".26"/>
<circle cx="281.5" cy="223.7" r=".21"/>
<circle cx="291.9" cy="229" r=".21"/>
<circle cx="140.6" cy="250.9" r=".28"/>
<circle cx="140.6" cy="253.1" r=".28"/>
</g>
<g font-size="4.8">
<text x="189.4" y="17.3">( KAYNAK MONTAJI )</text>
<text x="169.8" y="33.8">3</text>
<text x="316.4" y="37.2">4</text>
<text x="148.4" y="43.4">4</text>
<text x="271.6" y="42.4">2</text>
<text x="343.8" y="70.3">3</text>
<text x="332.5" y="102.3">1</text>
<text x="386.5" y="124.8">3</text>
<text x="34.2" y="144.1">3</text>
<text x="111.7" y="171">2</text>
<text x="287.5" y="182.3">2</text>
<text x="259.2" y="200.7">4</text>
<text x="172.6" y="223.6">4</text>
<text x="347.5" y="244.6">1</text>
<text x="70.5" y="260.4">1</text>
</g>
<g font-size="4.8" fill="#808080">
<text x="239.7" y="32.8">1170</text>
<text x="161.7" y="65.8" transform="rotate(-90 161.7 65.8)">493</text>
<text x="221.5" y="78.4" transform="rotate(-90 221.5 78.4)">205</text>
<text x="126.6" y="100.2">250</text>
<text x="245.2" y="98.9">1455</text>
<text x="242.5" y="127">1170</text>
<text x="163.3" y="149.5" transform="rotate(-90 163.3 149.5)">250</text>
</g>
<g font-size="3.5">
<text x="8.2" y="22.9">SIRA</text>
<text x="9.4" y="26.4">NO</text>
<text x="24.3" y="24.6">KOD</text>
<text x="60.5" y="24.6">TANIM</text>
<text x="93.8" y="24.6">ADET</text>
<text x="10.8" y="33.1">1</text>
<text x="17.5" y="31.3">1197007001_9</text>
<text x="17.5" y="34.8">SDS</text>
<text x="38.4" y="33.1">BESLEME ALT ANA SAC</text>
<text x="96.8" y="33.1">1</text>
<text x="10.8" y="41.5">2</text>
<text x="17.5" y="39.7">1197007002_9</text>
<text x="38.4" y="41.5">BESLEME ÜST DESTEK SACI</text>
<text x="96.8" y="41.5">1</text>
<text x="17.5" y="43.3">SDS</text>
<text x="10.8" y="49.9">3</text>
<text x="17.5" y="48.1">1197007003_9</text>
<text x="17.5" y="51.7">SDS</text>
<text x="38.4" y="49.9">BESLEME YAN DİKME SACI</text>
<text x="96.8" y="49.9">1</text>
<text x="10.8" y="58.3">4</text>
<text x="17.5" y="56.5">1197007004_9</text>
<text x="38.4" y="58.3">BESLEME YAN DİKME SACI KARSI</text>
<text x="96.8" y="58.3">1</text>
<text x="17.5" y="60.1">SDS</text>
</g>
<g font-size="3.2">
<text x="272.9" y="272.3">1197007000_9SDS</text>
<text x="330" y="272.2">-</text>
<text x="272.9" y="280.3">- / -</text>
<text x="272.9" y="276.3">DP90 LEVHA BESLEME MEREDANE ŞASE</text>
<text x="351.8" y="280">DKP SAC</text>
<text x="273.7" y="284.4">/ HRC</text>
<text x="351.8" y="288.3">57304.82</text>
</g>
<g font-size="2.8">
<text x="383" y="272.2">Ü.Adet:</text>
<text x="330.9" y="280.3">Hammadde Adı:</text>
<text x="383.3" y="276">Vers.:</text>
<text x="331.4" y="284.3">Sip. Ölçüsü:</text>
<text x="257.6" y="288.3">SON KAYIT:</text>
<text x="282.9" y="288.3">26 Eylül 2021 Pazar 15:26:37</text>
<text x="331.6" y="288.3">Ağırlık:</text>
</g>
<g font-size="2.6">
<text x="385.2" y="279.9">GENEL TOLERANS</text>
<text x="383.5" y="284">DIN 7168 m T</text>
<text x="383.6" y="288.1">ÖLÇEK</text>
<text x="396.9" y="288.1">1:20</text>
<text x="405.8" y="288.1">A4</text>
</g>
<g font-size="2.5">
<text x="257.9" y="272">Parça Kodu:</text>
<text x="320.5" y="272">Ü.Kodu:</text>
<text x="257.6" y="280">Kaplama Şekli:</text>
<text x="257.6" y="276">Parça Adı:</text>
<text x="257.6" y="284.1">Isıl İşlem:</text>
<text x="6.1" y="291.6">D:\onedrive\OneDrive - gazi.edu.tr\My_Design\Arsiv\DP909SDS_3ST\</text>
</g>
</svg>
